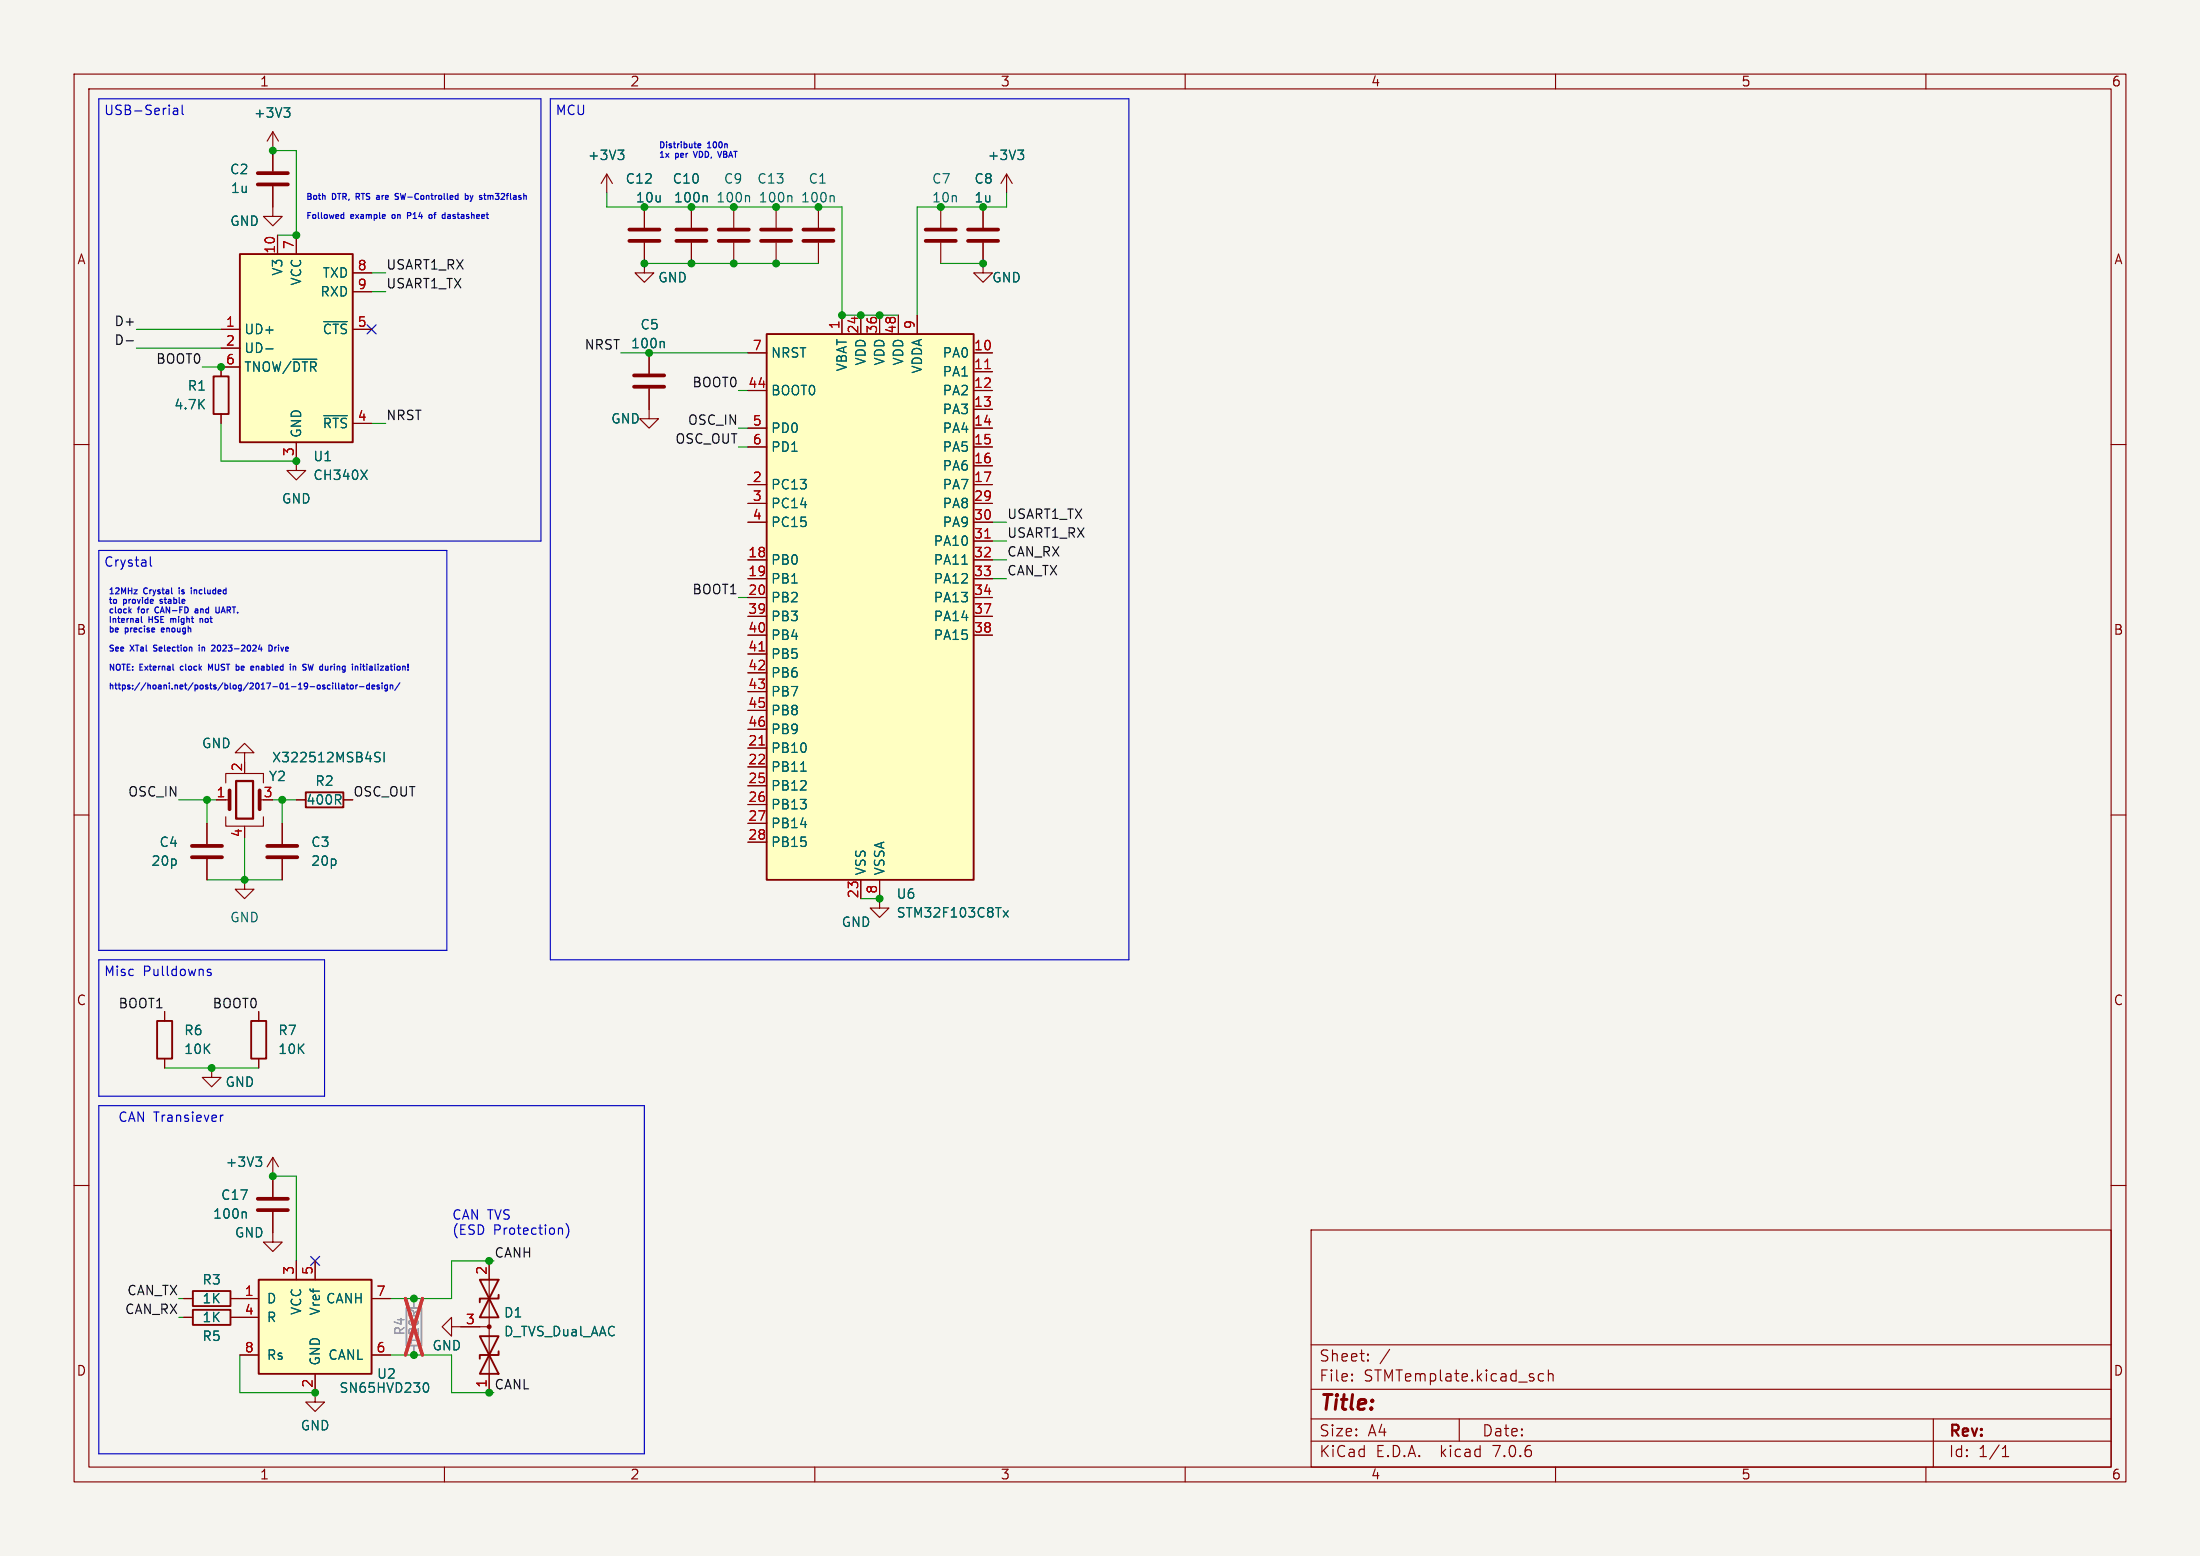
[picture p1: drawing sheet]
<svg xmlns="http://www.w3.org/2000/svg" width="297mm" height="210mm" viewBox="0 0 297 210" stroke-linecap="round" stroke-linejoin="round" font-family="sans-serif">
<path d="M0 0h297v210h-297z" fill="#f5f4ef" stroke="#f5f4ef" stroke-width=".14"/>
<g fill="none" stroke="#840000" stroke-width=".15">
<path d="M10 10h277v190h-277zM12 12h273v186h-273zM36.8 17.8v5.3M36.8 17.8l-.7 1.3M36.8 17.8l.8 1.3M60 10v2M110 10v2M160 10v2M210 10v2M260 10v2M36.8 25.1v4.1h1.3l-1.3 1.3-1.2-1.3h1.2M37.5 31.8v2.5"/>
<path d="M40 31.8v2.5M47.6 36.8h2.6M47.6 39.4h2.6M81.9 23.5l-.7 1.3M81.9 23.5v2.5M81.9 23.5l.8 1.3M87 32.8v4h-1.3l1.3 1.3 1.3-1.3h-1.3M87 27.9v2.8M93.3 27.9v2.8M93.3 32.8v2.8M99.1 27.9v2.8M99.1 32.8v2.8"/>
<path d="M104.8 27.9v2.8M104.8 32.8v2.8M110.5 27.9v2.8M110.5 32.8v2.8M127 27.9v2.8M127 32.8v2.8M132.7 32.8v4h1.3l-1.3 1.3-1.3-1.3h1.3M132.7 27.9v2.8M135.9 23.5l-.8 1.3M135.9 23.5v2.5M135.9 23.5l.8 1.3M10 60h2"/>
<path d="M29.8 55.9v1.3M29.8 44.5h2.6M29.8 47h2.6M32.4 49.5h-2.6v1.3M40 59.7v3.8h1.3l-1.3 1.3-1.3-1.3h1.3M47.6 44.5h2.6M47.6 57.2h2.6M87.6 52.5v4h1.3l-1.3 1.3-1.2-1.3h1.2M87.6 47.6v2.8M101 47.6h2.5M101 52.7h2.5M101 57.8h2.5"/>
<path d="M113.7 42.5v2.6M116.2 42.5v2.6M118.7 42.5v2.6M121.3 42.5v2.6M123.8 42.5v2.6M131.4 47.6h2.6M131.4 50.2h2.6M131.4 52.7h2.6M131.4 55.2h2.6M131.4 57.8h2.6M285 60h2M101 60.3h2.5"/>
<path d="M101 65.4h2.5M101 75.6h2.5M101 78.1h2.5M101 67.9h2.5M101 70.5h2.5M131.4 60.3h2.6M131.4 62.9h2.6M131.4 65.4h2.6M131.4 75.6h2.6M131.4 78.1h2.6M131.4 67.9h2.6M131.4 70.5h2.6"/>
<path d="M131.4 73h2.6M101 80.6h2.5M101 83.2h2.5M101 85.7h2.5M101 88.3h2.5M101 90.8h2.5M101 93.3h2.5M101 95.9h2.5M101 98.4h2.5M131.4 80.6h2.6M131.4 83.2h2.6M131.4 85.7h2.6"/>
<path d="M10 110h2M27.9 111.1v2.8M27.9 116v2.7M29.2 108h1.8M30.5 110.2v1.3h5.1v-1.3M30.5 105.7v-1.3h5.1v1.3M33 101.6h1.3l-1.3-1.3-1.3 1.3h1.3v1.3M33 118.7v1.3h1.3l-1.3 1.3-1.3-1.3h1.3M33 111.5v.3M38.1 111.1v2.8M38.1 116v2.7M40 108h1.3"/>
<path d="M46.4 108h1.2M101 101h2.5M101 103.5h2.5M101 106h2.5M101 108.6h2.5M101 111.1h2.5M101 113.7h2.5M116.2 118.7v2.6M118.7 118.7v3.9h1.3l-1.3 1.2-1.2-1.2h1.2M285 110h2M22.2 136.5v1.3M34.9 136.5v1.3"/>
<path d="M10 160h2M22.2 142.9v1.2M28.6 144.1v1.3h1.2l-1.2 1.3-1.3-1.3h1.3M34.9 142.9v1.2M36.8 156.2v5.3M36.8 156.2l-.7 1.3M36.8 156.2l.8 1.3M285 160h2M24.8 177.8h1.2M24.8 175.3h1.2M31.1 177.8h3.8M31.1 175.3h3.8"/>
<path d="M36.8 163.6v4h-1.2l1.2 1.3 1.3-1.3h-1.3M40 170.2v2.5M42.5 170.2v2.5M50.2 175.3h2.5M61 179.1v-1.3l-1.3 1.3 1.3 1.2v-1.2h5M66 170.2v17.8M177 166h108v32h-108zM32.4 182.9h2.5M42.5 185.4v3.8h1.3l-1.3 1.3-1.2-1.3h1.2M50.2 182.9h2.5M60 198v2M110 198v2"/>
<path d="M160 198v2M177 194.5h108M177 191.5h108M177 187.5h108M177 181.5h108M182.5 186.3h.1l-.1 .1M182.5 186.3v.1M182.5 185.5v.1M182.5 185.5h.1l-.1 .1M184.7 183.6v.1M184.7 183.6h-.1l.1 .1M184.7 182.8v.1"/>
<path d="M184.7 182.8h-.1l.1 .1M187.6 182.1l-1.3 2M197 191.5v3M208.4 185.5l-.4-.1-.3 .3v.4l.1 .2 .2 .1 .4-.1M209 185.5a.37 .37 0 0 1 .7 .1v.8M209 184.9v1.5M210 198v2M260 198v2M261 191.5v6.5M270.3 196.6h.9M270.3 195.5l.4-.4v1.5"/>
</g>
<g fill="none" stroke="#840000" stroke-width=".25">
<path d="M32.4 34.3h15.2v25.4h-15.2zM28.8 50.8h2.1v5.1h-2.1zM103.5 45.1h27.9v73.6h-27.9zM41.3 106.9h5.1v2.1h-5.1zM21.2 137.8h2v5.1h-2zM33.9 137.8h2v5.1h-2zM26 176.8h5.1v2h-5.1zM26 174.2h5.1v2.1h-5.1zM34.9 172.7h15.3v12.7h-15.3zM64.8 172.7h2.5l-2.5 5.1h2.5zM67.3 174.8v.5h-2.5v.5M64.8 180.3h2.5l-2.5 5.1h2.5z"/>
<path d="M67.3 182.4v.5h-2.5v.5"/>
</g>
<g fill="none" stroke="#840000" stroke-width=".51">
<path d="M34.8 24.9h4.1M34.8 23.4h4.1M85 32.5h4M85 31h4M91.3 32.5h4.1M91.3 31h4.1M97 32.5h4.1M97 31h4.1M102.7 32.5h4.1M102.7 31h4.1M108.5 32.5h4M108.5 31h4"/>
<path d="M125 32.5h4M125 31h4M130.7 32.5h4M130.7 31h4M85.6 52.2h4.1M85.6 50.7h4.1M25.9 115.7h4.1M25.9 114.2h4.1M31 106.7v2.5M35.1 106.7v2.5M36.1 115.7h4M36.1 114.2h4"/>
<path d="M34.8 163.3h4.1M34.8 161.8h4.1"/>
</g>
<g fill="#ffffc2" stroke="#ffffc2" stroke-width=".14">
<path d="M32.4 34.3h15.2v25.4h-15.2z"/>
<path d="M103.5 45.1h27.9v73.6h-27.9z"/>
<path d="M34.9 172.7h15.3v12.7h-15.3z"/>
</g>
<g fill="none" stroke="#006464" stroke-width=".15">
<path d="M38.3 14.5h.8l-.4 .5M38.9 15l.2 .3v.3l-.2 .2M83.4 20.3h.8l-.4 .4M84 20.7l.2 .3v.3l-.2 .2M95.3 26.4l.2 .2v.6M101 26.4l.2 .2v.6M106.7 26.4l.2 .2v.6M112.4 26.4l.2 .2v.6M137.4 20.3h.8l-.4 .4M137.9 20.7l.3 .3v.3l-.3 .2M35.9 47.1h1M39.5 48.5h3.3"/>
<path d="M43.7 56.1h3.2M43.7 43.4h3.2M89.5 46.1l.2 .2v.6M48.7 63.4l.9 1.3M49.6 63.4l-.9 1.3M129.9 76.1h.7M50.6 102l.6 .3 .1 .3-.2 .2h-.5M51.3 101.6l-.5-.1-.2 .2M51.9 101.5v1.3M108.1 104.1h.7M135.4 122.9l.7 .9M136.1 122.9l-.7 .9"/>
<path d="M34.5 156.2h.8l-.4 .4M35.1 156.6l.2 .3v.3l-.2 .2M33.1 163.6l.1 .1v.7M57.3 186.7l.3-.1a.79 .79 0 0 1 0 1.3l-.3-.1"/>
</g>
<path d="M31.9 105.4h2.3v5.1h-2.3z" fill="none" stroke="#840000" stroke-width=".3"/>
<path d="M133 49.7h.7M133 72.6h.7M102.5 87.8h.7M102.5 100.5h.7" fill="none" stroke="#a90000" stroke-width=".15"/>
<path d="M54.9 176.5h2v5.1h-2z" fill="none" stroke="#9c9b98" stroke-width=".25"/>
<path d="M55.9 175.3v1.2M55.9 181.6v1.3" fill="none" stroke="#9c9b98" stroke-width=".15"/>
<path d="M54.7 175.3l2.3 7.6M57 175.3l-2.3 7.6" fill="none" stroke="#eb3a3d" stroke-width=".46"/>
<circle cx="66" cy="179.1" r=".25" fill="#840000" stroke="#840000" stroke-width=".15"/>
<path d="M17 46h1" fill="none" stroke="#0f0f0f" stroke-width=".15"/>
<g fill="none" stroke="#0000c2" stroke-width=".15">
<path d="M13.3 13.3h59.7v59.7h-59.7zM23.4 14.7h.5l.1 .8M24 14.9l-.4 .1a.25 .25 0 0 0-.2 .2 .25 .25 0 0 0 .2 .3l.4-.1M24.6 14.2v1.1l.2 .2M74.3 13.3h78.1v116.2h-78.1zM93.7 19.4h.3M93.9 19.9h.1M94.2 19.7l.4-.1v-.1l-.3-.1-.1 .1 .1 .4h.3M43.9 26.4v.5M46 29.3l.2 .2h.2M46.4 28.7v.8M46.4 29h-.2l-.2 .1"/>
<path d="M48.1 26.5h.3M48.4 26.1h-.3v.8M50.9 26.4h.3M50.9 26.9h.2M50.9 26.6h.2M51.9 29l.1 .1-.4 .1M52 29.5h-.1M53.4 26.2h.4M53.4 26.5l.3 .1 .1 .2-.2 .1h-.3M55.4 28.7h-.4v.8M55.4 29.1h-.4M57.9 29h.3l.1 .1v.4l-.4-.1"/>
<path d="M60.7 29h-.2M60.7 29.2l-.3 .1 .1 .2h.2M62.8 26.4h.3l.1 .1-.1 .4h-.3M62.8 26.1v.8M63.5 26.4l.2 .5M63.7 26.9l-.2 .3M63.9 26.4l-.2 .5M65.3 26.4h.3M65.5 26.9h.1M65.9 26.4v.5M65.9 26.4v.1M93.6 20.4l.3 .8"/>
<path d="M96.9 20.4l.3 .8 .2-.8M13.3 74.3h47v54h-47zM18.1 79.6h.4l-.4 .5h.4M20.3 75.2v1l.2 .2M24.2 79.3v.1M25.8 79.3v.1M25.8 79.6v.5M17.5 82.4l.2 .3M17.7 82.2l-.3 .3M18.6 83.5l.1 .1v.4M18.7 84h-.1M18.7 83.7h-.1"/>
<path d="M19.1 83.2v.7l.1 .1M20.7 87.8l.1 .1M20.8 87.1v.3M20.8 84.8l.1 .2h-.4M21 82.1v.4M23.2 80.1h.1M23.4 89.6v.7l.1 .1M26.4 82.2h.3M26.6 82.4l-.3 .1 .1 .2h.2M26.9 87.1h.1M26.9 87.3v.6M27 83.5v.5"/>
<path d="M27.3 83.5l-.3 .1M28.6 87.1h.3l.1 .2-.5 .6h.5M28.7 89.6l-.3 .6-.2-.6v.8M29.6 81.9v.7l-.3 .1-.2-.1M34.6 89.9v.5M34.8 89.9l-.2 .1M34.9 87.6h.5M35.3 87.3v.6M36.3 87.1a.4 .4 0 0 1 .5 .4 .4 .4 0 0 1-.5 .4zM37.1 87.3v.6M37.3 87.3l-.2 .2M39.6 90h.3v.4"/>
<path d="M39.6 89.9v.5M42.3 89.6l-.2 .8-.2-.5-.1 .5M43 92.5l.2 .1v.3l-.2 .1M43.8 92.5h-.1l-.2 .1 .1 .1 .2 .1v.2h-.3M44.6 92.5h-.3l-.1 .1 .1 .4h.3M44.8 89.9h.1M44.9 92.2v.1M44.9 92.5v.5M45.3 92.2v.7l.1 .1M45.7 92.2v.7l.1 .1M46.1 92.5h.3l.1 .5M46.5 92.6l-.4 .2 .1 .2h.3"/>
<path d="M46.7 92.5h.3M46.9 92.2v.7l.1 .1M47.3 92.5h.1h.3l-.1 .5-.3-.1zM48 92.5v.5M48.3 92.5l-.3 .1M48.5 92.7h.6M48.7 89.6v.1M49 89.9h.3M49.1 89.6v.7l.2 .1M49.5 89.6v.1M49.5 89.9v.5M49.9 92.5h-.3l-.1 .1 .1 .4h.3"/>
<path d="M49.9 92.2v.8M50.2 92.7l.4-.1v-.1h-.3l-.1 .1v.4h.4M51.2 92.5h-.2l-.1 .1v.1l.3 .1v.2h-.3M51.6 92.2v.1M51.6 92.5v.5M52.3 92.5h-.2l-.2 .1 .1 .4h.3M52.3 92.5v.6l-.1 .2-.2-.1M52.7 92.5h.3v.5M52.7 92.5v.5M54 92.2l-.7 1M13.3 129.5h30.5v18.5h-30.5zM28.5 130.9l-.3-.1-.2 .2v.2l.5 .1v.3h-.5"/>
<path d="M13.3 149.2h73.7v47h-73.7zM29.8 150.5v.9M30.1 150.5l-.2 .1-.1 .1M75.6 165.7l.3 .1v.1v.7M76.4 165.1a1.46 1.46 0 0 1 0 2"/>
</g>
<g fill="none" stroke="#009600" stroke-width=".15">
<path d="M36.8 20.3h3.2v11.5h-2.5M50.2 39.4h1.9M50.2 36.8h1.9M81.9 26v1.9h31.8v14.6h7.6M87 35.6h23.5M127 35.6h5.7M135.9 26v1.9h-12.1v14.6M18.4 44.5h11.4M18.4 47h11.4M27.3 49.5h2.5M29.8 57.2v5h10.2M50.2 57.2h1.9"/>
<path d="M83.8 47.6h17.2M99.7 52.7h1.3M99.7 57.8h1.3M99.7 60.3h1.3M134 73h1.9M134 70.5h1.9M134 75.6h1.9M134 78.1h1.9M99.7 80.6h1.3M24.1 108h5.1M27.9 118.7h10.2M27.9 108v3.1"/>
<path d="M33 113v5.7M36.8 108h3.2M38.1 108v3.1M116.2 121.3h2.5M22.2 144.1h12.7M36.8 158.8h3.2v11.4M24.1 175.3h.7M24.1 177.8h.7M66.7 170.2h-5.7v5.1h-8.3M32.4 182.9v5.1h10.1M52.7 182.9h8.3v5.1h5.7"/>
</g>
<path d="M49.6 43.8l1.2 1.3M50.8 43.8l-1.2 1.3M41.9 169.6l1.3 1.2M43.2 169.6l-1.3 1.2" fill="none" stroke="#000084" stroke-width=".15"/>
<g fill="#009600" stroke="#009600" stroke-width=".15">
<circle cx="118.7" cy="121.3" r=".46"/>
<circle cx="118.7" cy="42.5" r=".46"/>
<circle cx="113.7" cy="42.5" r=".46"/>
<circle cx="116.2" cy="42.5" r=".46"/>
<circle cx="127" cy="27.9" r=".46"/>
<circle cx="132.7" cy="27.9" r=".46"/>
<circle cx="132.7" cy="35.6" r=".46"/>
<circle cx="38.1" cy="108" r=".46"/>
<circle cx="33" cy="118.7" r=".46"/>
<circle cx="27.9" cy="108" r=".46"/>
<circle cx="28.6" cy="144.1" r=".46"/>
<circle cx="110.5" cy="27.9" r=".46"/>
<circle cx="104.8" cy="27.9" r=".46"/>
<circle cx="93.3" cy="27.9" r=".46"/>
<circle cx="99.1" cy="27.9" r=".46"/>
<circle cx="99.1" cy="35.6" r=".46"/>
<circle cx="104.8" cy="35.6" r=".46"/>
<circle cx="87" cy="35.6" r=".46"/>
<circle cx="93.3" cy="35.6" r=".46"/>
<circle cx="66" cy="170.2" r=".46"/>
<circle cx="55.9" cy="175.3" r=".46"/>
<circle cx="55.9" cy="182.9" r=".46"/>
<circle cx="66" cy="188" r=".46"/>
<circle cx="87" cy="27.9" r=".46"/>
<circle cx="40" cy="31.8" r=".46"/>
<circle cx="87.6" cy="47.6" r=".46"/>
<circle cx="40" cy="62.2" r=".46"/>
<circle cx="29.8" cy="49.5" r=".46"/>
<circle cx="36.8" cy="20.3" r=".46"/>
<circle cx="42.5" cy="188" r=".46"/>
<circle cx="36.8" cy="158.8" r=".46"/>
</g>
<text font-size="2.8" fill="#840000" x="178" y="190.9">Title:</text>
<g font-size="2.1" fill="#840000">
<text x="178" y="184">Sheet:</text>
<text x="178" y="186.7">File:</text>
<text x="184.1" y="186.7">STMTemplate.kicad_sch</text>
<text x="178" y="196.9">KiCad</text>
<text x="178" y="194.1">Size:</text>
<text x="184.7" y="194.1">A4</text>
<text x="185.7" y="196.9">E.D.A.</text>
<text x="194.6" y="196.9">kicad</text>
<text x="200" y="194.1">Date:</text>
<text x="201.8" y="196.9">7.0.6</text>
<text x="263" y="194.3">Rev:</text>
<text x="263" y="196.9">Id:</text>
<text x="267.1" y="196.9">1/1</text>
</g>
<g font-size="1.8" fill="#840000">
<text x="35" y="11.9">1</text>
<text x="85" y="11.9">2</text>
<text x="135" y="11.9">3</text>
<text x="185" y="11.9">4</text>
<text x="235" y="11.9">5</text>
<text x="285" y="11.9">6</text>
<text x="10.3" y="35.9">A</text>
<text x="285.3" y="35.9">A</text>
<text x="10.3" y="85.9">B</text>
<text x="285.3" y="85.9">B</text>
<text x="10.3" y="135.9">C</text>
<text x="285.3" y="135.9">C</text>
<text x="10.3" y="185.9">D</text>
<text x="285.3" y="185.9">D</text>
<text x="35" y="199.9">1</text>
<text x="85" y="199.9">2</text>
<text x="135" y="199.9">3</text>
<text x="185" y="199.9">4</text>
<text x="235" y="199.9">5</text>
<text x="285" y="199.9">6</text>
</g>
<g font-size="1.8" fill="#0000c2">
<text x="14" y="15.6">USB-Serial</text>
<text x="74.9" y="15.6">MCU</text>
<text x="14" y="76.6">Crystal</text>
<text x="14" y="131.8">Misc</text>
<text x="19.3" y="131.8">Pulldowns</text>
<text x="15.9" y="151.5">CAN Transiever</text>
<text x="61" y="164.7">CAN TVS</text>
<text x="61" y="166.8">(ESD</text>
<text x="66.6" y="166.8">Protection)</text>
</g>
<g font-size="1.8" fill="#006464">
<text x="34.2" y="16.1">+3V3</text>
<text x="31" y="23.7">C2</text>
<text x="79.3" y="21.8">+3V3</text>
<text x="133.2" y="21.8">+3V3</text>
<text x="31.1" y="26.3">1u</text>
<text x="84.4" y="25">C12</text>
<text x="85.8" y="27.5">10u</text>
<text x="90.7" y="25">C10</text>
<text x="90.9" y="27.5">100n</text>
<text x="96.6" y="27.5">100n</text>
<text x="97.6" y="25">C9</text>
<text x="102.1" y="25">C13</text>
<text x="102.3" y="27.5">100n</text>
<text x="108" y="27.5">100n</text>
<text x="109.1" y="25">C1</text>
<text x="125.7" y="25">C7</text>
<text x="125.7" y="27.5">10n</text>
<text x="131.5" y="25">C8</text>
<text x="131.5" y="27.5">1u</text>
<text x="31" y="30.7">GND</text>
<text x="38.3" y="37.3" transform="rotate(-90 38.3 37.3)">V3</text>
<text x="40.9" y="38.6" transform="rotate(-90 40.9 38.6)">VCC</text>
<text x="43.2" y="40.2">RXD</text>
<text x="43.5" y="37.7">TXD</text>
<text x="88.8" y="38.3">GND</text>
<text x="133.9" y="38.3">GND</text>
<text x="32.9" y="45.3">UD+</text>
<text x="32.9" y="47.9">UD-</text>
<text x="43.5" y="45.3">~{CTS}</text>
<text x="85.1" y="47.2">100n</text>
<text x="86.4" y="44.7">C5</text>
<text x="25.2" y="52.9">R1</text>
<text x="32.9" y="50.4">TNOW/~{DTR}</text>
<text x="104" y="53.6">BOOT0</text>
<text x="104" y="48.5">NRST</text>
<text x="114.5" y="50.2" transform="rotate(-90 114.5 50.2)">VBAT</text>
<text x="117.1" y="49.4" transform="rotate(-90 117.1 49.4)">VDD</text>
<text x="119.6" y="49.4" transform="rotate(-90 119.6 49.4)">VDD</text>
<text x="122.1" y="49.4" transform="rotate(-90 122.1 49.4)">VDD</text>
<text x="124.7" y="50.5" transform="rotate(-90 124.7 50.5)">VDDA</text>
<text x="127.2" y="48.5">PA0</text>
<text x="127.2" y="51">PA1</text>
<text x="127.2" y="53.6">PA2</text>
<text x="23.4" y="55.5">4.7K</text>
<text x="40.9" y="59.2" transform="rotate(-90 40.9 59.2)">GND</text>
<text x="43.5" y="58">~{RTS}</text>
<text x="82.4" y="57.4">GND</text>
<text x="104" y="58.6">PD0</text>
<text x="127.2" y="56.1">PA3</text>
<text x="127.2" y="58.6">PA4</text>
<text x="42.2" y="62.5">U1</text>
<text x="42.2" y="65">CH340X</text>
<text x="104" y="61.2">PD1</text>
<text x="127.2" y="61.2">PA5</text>
<text x="127.2" y="63.7">PA6</text>
<text x="38" y="68.2">GND</text>
<text x="104" y="66.3">PC13</text>
<text x="104" y="68.8">PC14</text>
<text x="104" y="71.3">PC15</text>
<text x="127.2" y="66.3">PA7</text>
<text x="127.2" y="68.8">PA8</text>
<text x="127.2" y="71.3">PA9</text>
<text x="104" y="76.4">PB0</text>
<text x="126" y="73.9">PA10</text>
<text x="126" y="76.4">PA11</text>
<text x="104" y="79">PB1</text>
<text x="104" y="81.5">PB2</text>
<text x="126" y="79">PA12</text>
<text x="126" y="81.5">PA13</text>
<text x="104" y="84">PB3</text>
<text x="104" y="86.6">PB4</text>
<text x="104" y="89.1">PB5</text>
<text x="126" y="84">PA14</text>
<text x="126" y="86.6">PA15</text>
<text x="104" y="91.7">PB6</text>
<text x="104" y="94.2">PB7</text>
<text x="27.2" y="101.2">GND</text>
<text x="104" y="101.8">PB10</text>
<text x="104" y="96.7">PB8</text>
<text x="104" y="99.3">PB9</text>
<text x="36.2" y="105.6">Y2</text>
<text x="36.6" y="103.1">X322512MSB4SI</text>
<text x="42.5" y="106.3">R2</text>
<text x="104" y="104.4">PB11</text>
<text x="104" y="106.9">PB12</text>
<text x="41.3" y="108.8">400R</text>
<text x="104" y="109.4">PB13</text>
<text x="104" y="112">PB14</text>
<text x="20.3" y="117.1">20p</text>
<text x="21.4" y="114.5">C4</text>
<text x="41.9" y="114.5">C3</text>
<text x="41.9" y="117.1">20p</text>
<text x="104" y="114.5">PB15</text>
<text x="117.1" y="118.2" transform="rotate(-90 117.1 118.2)">VSS</text>
<text x="119.6" y="118.2" transform="rotate(-90 119.6 118.2)">VSSA</text>
<text x="31" y="124.7">GND</text>
<text x="113.5" y="125.3">GND</text>
<text x="120.9" y="121.5">U6</text>
<text x="120.9" y="124.1">STM32F103C8Tx</text>
<text x="24.8" y="139.9">R6</text>
<text x="24.8" y="142.5">10K</text>
<text x="37.5" y="139.9">R7</text>
<text x="37.5" y="142.5">10K</text>
<text x="30.3" y="146.9">GND</text>
<text x="30.4" y="157.7">+3V3</text>
<text x="28.7" y="164.7">100n</text>
<text x="29.8" y="162.2">C17</text>
<text x="31.6" y="167.2">GND</text>
<text x="27.2" y="173.6">R3</text>
<text x="27.2" y="178.7">1K</text>
<text x="27.2" y="176.1">1K</text>
<text x="35.9" y="176.1">D</text>
<text x="35.9" y="178.7">R</text>
<text x="40.9" y="177.6" transform="rotate(-90 40.9 177.6)">VCC</text>
<text x="43.4" y="177.6" transform="rotate(-90 43.4 177.6)">Vref</text>
<text x="43.9" y="176.1">CANH</text>
<text x="68" y="178">D1</text>
<text x="27.2" y="181.2">R5</text>
<text x="35.9" y="183.7">Rs</text>
<text x="43.4" y="184.4" transform="rotate(-90 43.4 184.4)">GND</text>
<text x="44.2" y="183.7">CANL</text>
<text x="58.3" y="182.5">GND</text>
<text x="68" y="180.6">D_TVS_Dual_AAC</text>
<text x="45.7" y="188.2">SN65HVD230</text>
<text x="50.8" y="186.3">U2</text>
<text x="40.5" y="193.3">GND</text>
</g>
<g font-size="1.8" fill="#a90000">
<text x="37.2" y="34.3" transform="rotate(-90 37.2 34.3)">10</text>
<text x="39.8" y="33.7" transform="rotate(-90 39.8 33.7)">7</text>
<text x="48.2" y="36.6">8</text>
<text x="48.2" y="39.1">9</text>
<text x="30.4" y="44.2">1</text>
<text x="30.4" y="46.7">2</text>
<text x="48.2" y="44.2">5</text>
<text x="101.5" y="47.4">7</text>
<text x="113.4" y="44.5" transform="rotate(-90 113.4 44.5)">1</text>
<text x="116" y="45.1" transform="rotate(-90 116 45.1)">24</text>
<text x="118.5" y="45.1" transform="rotate(-90 118.5 45.1)">36</text>
<text x="121" y="45.1" transform="rotate(-90 121 45.1)">48</text>
<text x="123.6" y="44.5" transform="rotate(-90 123.6 44.5)">9</text>
<text x="131.4" y="47.4">10</text>
<text x="30.4" y="49.3">6</text>
<text x="100.9" y="52.5">44</text>
<text x="131.4" y="49.9">11</text>
<text x="131.4" y="52.5">12</text>
<text x="48.2" y="56.9">4</text>
<text x="101.5" y="57.5">5</text>
<text x="131.4" y="55">13</text>
<text x="131.4" y="57.5">14</text>
<text x="39.8" y="61.7" transform="rotate(-90 39.8 61.7)">3</text>
<text x="101.5" y="65.2">2</text>
<text x="101.5" y="60.1">6</text>
<text x="131.4" y="60.1">15</text>
<text x="131.4" y="62.6">16</text>
<text x="131.4" y="65.2">17</text>
<text x="101.5" y="67.7">3</text>
<text x="101.5" y="70.2">4</text>
<text x="131.4" y="67.7">29</text>
<text x="131.4" y="70.2">30</text>
<text x="100.9" y="75.3">18</text>
<text x="100.9" y="77.9">19</text>
<text x="131.4" y="72.8">31</text>
<text x="131.4" y="75.3">32</text>
<text x="131.4" y="77.9">33</text>
<text x="100.9" y="80.4">20</text>
<text x="100.9" y="82.9">39</text>
<text x="131.4" y="80.4">34</text>
<text x="131.4" y="82.9">37</text>
<text x="100.9" y="85.5">40</text>
<text x="100.9" y="88">41</text>
<text x="131.4" y="85.5">38</text>
<text x="100.9" y="90.6">42</text>
<text x="100.9" y="93.1">43</text>
<text x="100.9" y="95.6">45</text>
<text x="100.9" y="100.7">21</text>
<text x="100.9" y="98.2">46</text>
<text x="29.1" y="107.7">1</text>
<text x="32.8" y="104.2" transform="rotate(-90 32.8 104.2)">2</text>
<text x="35.5" y="107.7">3</text>
<text x="100.9" y="103.3">22</text>
<text x="100.9" y="105.8">25</text>
<text x="32.8" y="113.1" transform="rotate(-90 32.8 113.1)">4</text>
<text x="100.9" y="108.3">26</text>
<text x="100.9" y="110.9">27</text>
<text x="100.9" y="113.4">28</text>
<text x="116" y="121.3" transform="rotate(-90 116 121.3)">23</text>
<text x="118.5" y="120.7" transform="rotate(-90 118.5 120.7)">8</text>
<text x="39.8" y="172.2" transform="rotate(-90 39.8 172.2)">3</text>
<text x="42.3" y="172.2" transform="rotate(-90 42.3 172.2)">5</text>
<text x="65.8" y="172.2" transform="rotate(-90 65.8 172.2)">2</text>
<text x="32.9" y="175">1</text>
<text x="32.9" y="177.5">4</text>
<text x="50.7" y="175">7</text>
<text x="62.8" y="178.8">3</text>
<text x="32.9" y="182.6">8</text>
<text x="50.7" y="182.6">6</text>
<text x="42.3" y="187.4" transform="rotate(-90 42.3 187.4)">2</text>
<text x="65.8" y="187.4" transform="rotate(-90 65.8 187.4)">1</text>
</g>
<g font-size="1.8" fill="#0f0f0f">
<text x="52.1" y="39">USART1_TX</text>
<text x="52.1" y="36.5">USART1_RX</text>
<text x="15.4" y="46.6">D-</text>
<text x="15.4" y="44.1">D+</text>
<text x="78.8" y="47.3">NRST</text>
<text x="21" y="49.2">BOOT0</text>
<text x="93.4" y="52.4">BOOT0</text>
<text x="52.1" y="56.8">NRST</text>
<text x="91.1" y="60">OSC_OUT</text>
<text x="92.8" y="57.4">OSC_IN</text>
<text x="135.9" y="70.1">USART1_TX</text>
<text x="135.9" y="77.8">CAN_TX</text>
<text x="135.9" y="75.2">CAN_RX</text>
<text x="135.9" y="72.7">USART1_RX</text>
<text x="93.4" y="80.3">BOOT1</text>
<text x="17.2" y="107.6">OSC_IN</text>
<text x="47.6" y="107.6">OSC_OUT</text>
<text x="15.9" y="136.2">BOOT1</text>
<text x="28.6" y="136.2">BOOT0</text>
<text x="66.7" y="169.8">CANH</text>
<text x="16.8" y="177.5">CAN_RX</text>
<text x="17.1" y="174.9">CAN_TX</text>
<text x="66.7" y="187.6">CANL</text>
</g>
<g font-size="1.8" fill="#939391">
<text x="54.8" y="180.3" transform="rotate(-90 54.8 180.3)">R4</text>
<text x="56.7" y="181.6" transform="rotate(-90 56.7 181.6)">120R</text>
</g>
<g font-size="1.1" fill="#0000c2">
<text x="88.9" y="20.1">Distribute</text>
<text x="88.9" y="21.3">1x</text>
<text x="91.2" y="21.3">per</text>
<text x="94" y="21.3">VDD,</text>
<text x="95.6" y="20.1">100n</text>
<text x="97.6" y="21.3">VBAT</text>
<text x="41.3" y="27">Both</text>
<text x="41.3" y="29.6">Followed</text>
<text x="44.9" y="27">DTR,</text>
<text x="47.4" y="29.6">example</text>
<text x="48.4" y="27">RTS</text>
<text x="51.5" y="27">are</text>
<text x="53.3" y="29.6">on</text>
<text x="54.3" y="27">SW-Controlled</text>
<text x="55.6" y="29.6">P14</text>
<text x="58.8" y="29.6">of</text>
<text x="60.9" y="29.6">dastasheet</text>
<text x="64" y="27">by</text>
<text x="66.3" y="27">stm32flash</text>
<text x="14.6" y="80.3">12MHz</text>
<text x="14.6" y="81.5">to</text>
<text x="14.6" y="82.8">clock</text>
<text x="16.7" y="81.5">provide</text>
<text x="18.7" y="82.8">for</text>
<text x="19.4" y="80.3">Crystal</text>
<text x="21.3" y="82.8">CAN-FD</text>
<text x="21.9" y="81.5">stable</text>
<text x="24.5" y="80.3">is</text>
<text x="26.4" y="80.3">included</text>
<text x="27" y="82.8">and</text>
<text x="30" y="82.8">UART.</text>
<text x="14.6" y="84.1">Internal</text>
<text x="14.6" y="85.4">be</text>
<text x="14.6" y="88">See</text>
<text x="16.9" y="85.4">precise</text>
<text x="17.6" y="88">XTal</text>
<text x="20.1" y="84.1">HSE</text>
<text x="21.1" y="88">Selection</text>
<text x="22.1" y="85.4">enough</text>
<text x="23.4" y="84.1">might</text>
<text x="27.5" y="88">in</text>
<text x="27.6" y="84.1">not</text>
<text x="29.5" y="88">2023-2024</text>
<text x="37.5" y="88">Drive</text>
<text x="14.6" y="90.6">NOTE:</text>
<text x="14.6" y="93.1">https://hoani.net/posts/blog/2017-01-19-oscillator-design/</text>
<text x="18.9" y="90.6">External</text>
<text x="24.7" y="90.6">clock</text>
<text x="28.8" y="90.6">MUST</text>
<text x="32.8" y="90.6">be</text>
<text x="35.1" y="90.6">enabled</text>
<text x="40.7" y="90.6">in</text>
<text x="42.7" y="90.6">SW</text>
<text x="45.3" y="90.6">during</text>
<text x="50" y="90.6">initialization!</text>
</g>
</svg>
